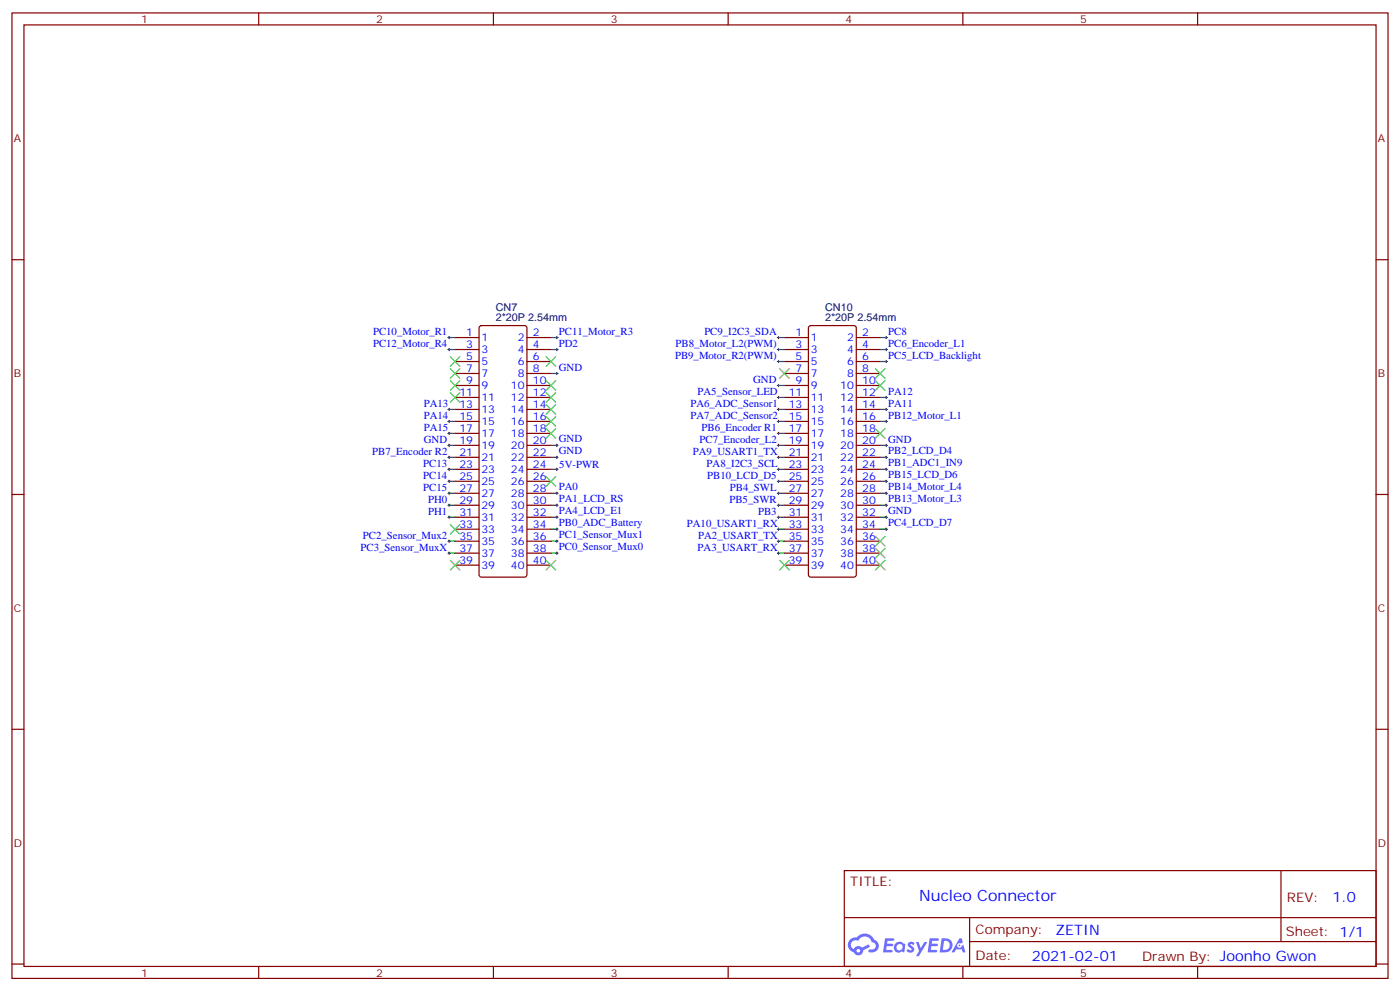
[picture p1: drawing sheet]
<svg xmlns="http://www.w3.org/2000/svg" width="412mm" height="292mm" viewBox="0 0 412 292" stroke-linecap="round" stroke-linejoin="round" font-family="sans-serif">
<g fill="none" stroke="#870000" stroke-width=".35">
<path d="M3.5 3.8h405.4v284.3h-405.4zM7.1 7.3h398.2v277.3h-398.2zM76.2 3.8v3.5M145.3 3.8v3.5M214.5 3.8v3.5M283.6 3.8v3.5M352.8 3.8v3.5M3.5 76.5h3.6M405.3 76.5h3.6M3.5 145.6h3.6M405.3 145.6h3.6M3.5 214.8h3.6"/>
<path d="M405.3 214.8h3.6M248.7 256.4h156.6v28.2h-156.6zM377.3 256.4v20.9M248.7 270.2h156.5M285.6 277.3h119.6M285.6 270.2v14.2M3.5 283.9h3.6M76.2 284.6v3.5M145.3 284.6v3.5M214.5 284.6v3.5M283.6 284.6v3.5M352.8 284.6v3.5"/>
<path d="M405.3 283.9h3.6"/>
</g>
<g fill="#5487ff">
<path d="M267.7 277.6a1.22 1.22 0 0 1 1.7 .2l-.4 .6a.47 .47 0 0 0-.3-.4 .47 .47 0 0 0-.5 .2l.1 .2a1.14 1.14 0 0 1 .8 1.8 1.14 1.14 0 0 1-1.9 0l-.2-.2 .5-.6 .7 .5a.29 .29 0 0 0 .3-.3 .29 .29 0 0 0-.2-.3 1.04 1.04 0 0 1-.6-1.7z"/>
<path d="M260.7 276.3h2.4l.3 .2-.2 .5-1.8 .1-.1 .8h1.5l.3 .4-.3 .4h-1.6l-.2 1.1h1.7l.2 .3-.2 .3-2.6 .1z"/>
<path d="M273.8 276.3h2.4l.3 .2-.1 .5-1.8 .1-.2 .8h1.6l.3 .4-.4 .4h-1.6l-.1 1.1h1.7l.2 .3-.2 .3-2.6 .1z"/>
<path d="M282.6 276.3h.7l.3 1.3-.6 .3a.69 .69 0 0 0-1 .3 .69 .69 0 0 0 .4 .9 .69 .69 0 0 0 .9-.6l.5-.2 .6 2.2h-.8l-.2-.9h-1.8l-.5 .9h-.8z"/>
<path d="M269.8 277.4h.8l.6 1.8 1.1-1.8h.9l-2.6 4.2h-.8l.9-1.5z"/>
<path d="M277.4 276.3l-.6 4.2h1.3a2.11 2.11 0 0 0 2.5-2.1 2.11 2.11 0 0 0-2.5-2.1zM278.1 277.1a1.39 1.39 0 0 1 1.7 1.4 1.39 1.39 0 0 1-1.8 1.3h-.3z"/>
<path d="M263.7 277.9a1.54 1.54 0 0 0-.1 2.2 1.54 1.54 0 0 0 2.2 .1l.6 .3 .3-2.3-.2-.3h-.4a1.49 1.49 0 0 0-2.4 0zM264 278.9a.94 .94 0 0 1 1.8 0 .94 .94 0 0 1-1.8 0z"/>
<path d="M250.4 276.7a2.18 2.18 0 0 0 1.1 3.7 1.44 1.44 0 0 0 1.6 .9 1.44 1.44 0 0 0 1.2-1.4l2-1.1-.5-.7-1.9 1a1.47 1.47 0 0 0-2.4 .4 1.39 1.39 0 0 1-.7-1.9 1.39 1.39 0 0 1 2-.5 2.12 2.12 0 0 1 2.2-1.3 2.12 2.12 0 0 1 1.9 1.7 1.14 1.14 0 0 1 1.1 1.4 1.14 1.14 0 0 1-1.7 .7 .43 .43 0 0 0-.5 .4 .43 .43 0 0 0 .4 .5 1.98 1.98 0 0 0 2.5-1.2 1.98 1.98 0 0 0-1.2-2.6 3.1 3.1 0 0 0-5.3-.6l-.9 .1zM252.3 280a.55 .55 0 0 1 1.1 0 .55 .55 0 0 1-1.1 0z"/>
<circle cx="282.6" cy="278.4" r=".26"/>
</g>
<g fill="none" stroke="#870000" stroke-width=".35">
<path d="M134.1 99.4h7M141.3 96.1l.5-.2h12.7l.5 .2 .2 .5v72.7l-.2 .5-.5 .2h-12.7l-.5-.3-.2-.4v-72.7zM155.2 99.4h7.1M231.1 99.4h7M238.4 96.1l.4-.2h12.7l.5 .2 .2 .5v72.7l-.2 .5-.5 .2h-12.7l-.5-.3-.2-.4v-72.7zM252.2 99.4h7.1M134.1 102.9h7M134.1 106.5h7M134.1 110h7M134.1 113.5h7M134.1 117.1h7M155.2 102.9h7.1"/>
<path d="M155.2 106.5h7.1M155.2 110h7.1M155.2 113.5h7.1M155.2 117.1h7.1M231.1 102.9h7M231.1 106.5h7M231.1 110h7M231.1 113.5h7M231.1 117.1h7M252.2 102.9h7.1M252.2 106.5h7.1M252.2 110h7.1"/>
<path d="M252.2 113.5h7.1M252.2 117.1h7.1M134.1 120.6h7M134.1 124.1h7M134.1 127.6h7M134.1 131.2h7M134.1 134.7h7M134.1 138.2h7M155.2 120.6h7.1M155.2 124.1h7.1M155.2 127.6h7.1M155.2 131.2h7.1"/>
<path d="M155.2 134.7h7.1M155.2 138.2h7.1M231.1 120.6h7M231.1 124.1h7M231.1 127.6h7M231.1 131.2h7M231.1 134.7h7M231.1 138.2h7M252.2 120.6h7.1M252.2 124.1h7.1M252.2 127.6h7.1M252.2 131.2h7.1"/>
<path d="M252.2 134.7h7.1M252.2 138.2h7.1M134.1 141.7h7M134.1 145.3h7M134.1 148.8h7M134.1 152.3h7M134.1 155.9h7M134.1 159.4h7M155.2 141.7h7.1M155.2 145.3h7.1M155.2 148.8h7.1M155.2 152.3h7.1"/>
<path d="M155.2 155.9h7.1M155.2 159.4h7.1M231.1 141.7h7M231.1 145.3h7M231.1 148.8h7M231.1 152.3h7M231.1 155.9h7M231.1 159.4h7M252.2 141.7h7.1M252.2 145.3h7.1M252.2 148.8h7.1M252.2 152.3h7.1"/>
<path d="M252.2 155.9h7.1M252.2 159.4h7.1M134.1 162.9h7M134.1 166.4h7M155.2 162.9h7.1M155.2 166.4h7.1M231.1 162.9h7M231.1 166.4h7M252.2 162.9h7.1M252.2 166.4h7.1"/>
</g>
<g fill="none" stroke="#3c3" stroke-width=".35">
<path d="M132.6 112.1l2.9 2.8M132.6 115.6l2.9 2.9M132.6 108.6l2.9 2.8M132.6 105.1l2.9 2.8M135.5 112.1l-2.9 2.8M135.5 115.6l-2.9 2.9M135.5 108.6l-2.9 2.8M135.5 105.1l-2.9 2.8M160.9 112.1l2.8 2.8M160.9 119.2l2.8 2.8M160.9 105.1l2.8 2.8M160.9 115.6l2.8 2.9"/>
<path d="M163.7 112.1l-2.8 2.8M163.7 119.2l-2.8 2.8M163.7 105.1l-2.8 2.8M163.7 115.6l-2.8 2.9M229.7 108.6l2.8 2.8M232.5 108.6l-2.8 2.8M257.9 112.1l2.8 2.8M257.9 108.6l2.8 2.8M260.7 112.1l-2.8 2.8M260.7 108.6l-2.8 2.8M160.9 122.7l2.8 2.8M160.9 126.2l2.8 2.8"/>
<path d="M163.7 126.2l-2.8 2.8M163.7 122.7l-2.8 2.8M257.9 126.2l2.8 2.8M260.7 126.2l-2.8 2.8M132.6 154.4l2.9 2.9M135.5 154.4l-2.9 2.9M160.9 140.3l2.8 2.9M163.7 140.3l-2.8 2.9M257.9 158l2.8 2.8M260.7 158l-2.8 2.8M132.6 165l2.9 2.9M135.5 165l-2.9 2.9"/>
<path d="M160.9 165l2.8 2.9M163.7 165l-2.8 2.9M229.7 165l2.8 2.9M232.5 165l-2.8 2.9M257.9 165l2.8 2.9M257.9 161.5l2.8 2.8M260.7 165l-2.8 2.9M260.7 161.5l-2.8 2.8"/>
</g>
<g fill="none" stroke="#000" stroke-width=".29">
<path d="M131.9 99.4h.7M132.3 99.1v.7M163.7 99.4h.7M164 99.1v.7M229 99.4h.7M229.3 99.1v.7M260.7 99.4h.7M261.1 99.1v.7M131.9 102.9h.7M132.3 102.6v.7M163.7 102.9h.7M163.7 110h.7"/>
<path d="M164 102.6v.7M164 109.6v.7M229 102.9h.7M229 106.5h.7M229 117.1h.7M229 113.5h.7M229.3 102.6v.7M229.3 106.1v.7M229.3 113.2v.7M229.3 116.7v.7M260.7 102.9h.7M260.7 106.5h.7"/>
<path d="M260.7 117.1h.7M261.1 102.6v.7M261.1 106.1v.7M261.1 116.7v.7M131.9 120.6h.7M131.9 124.1h.7M131.9 127.6h.7M131.9 134.7h.7M131.9 138.2h.7M131.9 131.2h.7M132.3 120.2v.7M132.3 123.8v.7"/>
<path d="M132.3 127.3v.7M132.3 130.8v.7M132.3 134.3v.7M132.3 137.9v.7M163.7 134.7h.7M163.7 138.2h.7M163.7 131.2h.7M164 130.8v.7M164 134.3v.7M164 137.9v.7M229 120.6h.7M229 124.1h.7"/>
<path d="M229 127.6h.7M229 134.7h.7M229 138.2h.7M229 131.2h.7M229.3 120.2v.7M229.3 123.8v.7M229.3 127.3v.7M229.3 130.8v.7M229.3 134.3v.7M229.3 137.9v.7M260.7 120.6h.7M260.7 124.1h.7"/>
<path d="M260.7 134.7h.7M260.7 138.2h.7M260.7 131.2h.7M261.1 120.2v.7M261.1 123.8v.7M261.1 130.8v.7M261.1 134.3v.7M261.1 137.9v.7M131.9 141.7h.7M131.9 145.3h.7M131.9 148.8h.7M131.9 152.3h.7"/>
<path d="M131.9 159.4h.7M132.3 141.4v.7M132.3 144.9v.7M132.3 148.4v.8M132.3 152v.7M132.3 159v.7M163.7 145.3h.7M163.7 148.8h.7M163.7 152.3h.7M163.7 159.4h.7M163.7 155.9h.7M164 144.9v.7"/>
<path d="M164 148.4v.8M164 152v.7M164 155.5v.7M164 159v.7M229 141.7h.7M229 145.3h.7M229 148.8h.7M229 152.3h.7M229 159.4h.7M229 155.9h.7M229.3 141.4v.7M229.3 144.9v.7"/>
<path d="M229.3 148.4v.8M229.3 152v.7M229.3 155.5v.7M229.3 159v.7M260.7 141.7h.7M260.7 145.3h.7M260.7 148.8h.7M260.7 152.3h.7M260.7 155.9h.7M261.1 141.4v.7M261.1 144.9v.7M261.1 148.4v.8"/>
<path d="M261.1 152v.7M261.1 155.5v.7M131.9 162.9h.7M132.3 162.6v.7M163.7 162.9h.7M164 162.6v.7M229 162.9h.7M229.3 162.6v.7"/>
</g>
<g fill="none" stroke="#008700" stroke-width=".35">
<path d="M132.3 99.4h1.8M162.3 99.4h1.7M229.3 99.4h1.8M259.3 99.4h1.8M132.3 102.9h1.8M162.3 110h1.7M162.3 102.9h1.7M229.3 102.9h1.8M229.3 117.1h1.8M229.3 113.5h1.8M229.3 106.5h1.8M259.3 102.9h1.8"/>
<path d="M259.3 117.1h1.8M259.3 106.5h1.8M132.3 131.2h1.8M132.3 134.7h1.8M132.3 138.2h1.8M132.3 127.6h1.8M132.3 124.1h1.8M132.3 120.6h1.8M162.3 131.2h1.7M162.3 134.7h1.7M162.3 138.2h1.7M229.3 131.2h1.8"/>
<path d="M229.3 134.7h1.8M229.3 138.2h1.8M229.3 127.6h1.8M229.3 124.1h1.8M229.3 120.6h1.8M259.3 131.2h1.8M259.3 134.7h1.8M259.3 138.2h1.8M259.3 124.1h1.8M259.3 120.6h1.8M132.3 159.4h1.8M132.3 152.3h1.8"/>
<path d="M132.3 148.8h1.8M132.3 145.3h1.8M132.3 141.7h1.8M162.3 159.4h1.7M162.3 155.9h1.7M162.3 152.3h1.7M162.3 148.8h1.7M162.3 145.3h1.7M229.3 159.4h1.8M229.3 155.9h1.8M229.3 152.3h1.8M229.3 148.8h1.8"/>
<path d="M229.3 145.3h1.8M229.3 141.7h1.8M259.3 155.9h1.8M259.3 152.3h1.8M259.3 148.8h1.8M259.3 145.3h1.8M259.3 141.7h1.8M132.3 162.9h1.8M162.3 162.9h1.7M229.3 162.9h1.8"/>
</g>
<text font-size="4.6" fill="#00f" x="270.8" y="265.4">Nucleo Connector</text>
<g font-size="4.2" fill="#00f">
<text x="392.5" y="265.7">1.0</text>
<text x="310.9" y="275.2">ZETIN</text>
<text x="304" y="283">2021-02-01</text>
</g>
<g font-size="3.9" fill="#800">
<text x="250.5" y="261">TITLE:</text>
<text x="379.1" y="265.7">REV:</text>
<text x="287.4" y="275.2">Company:</text>
<text x="378.7" y="275.8">Sheet: 1/1</text>
<text x="287.4" y="282.9">Date:</text>
<text x="336.4" y="282.9">Drawn By: Joonho Gwon</text>
</g>
<g font-size="3.2" fill="#800">
<text x="41.6" y="6.8">1</text>
<text x="110.8" y="6.8">2</text>
<text x="179.9" y="6.8">3</text>
<text x="249.1" y="6.8">4</text>
<text x="318.2" y="6.8">5</text>
<text x="4.1" y="41.9">A</text>
<text x="405.9" y="41.9">A</text>
<text x="4.1" y="111.1">B</text>
<text x="405.9" y="111.1">B</text>
<text x="4.1" y="180.2">C</text>
<text x="405.9" y="180.2">C</text>
<text x="4.1" y="249.3">D</text>
<text x="405.9" y="249.3">D</text>
<text x="41.6" y="287.6">1</text>
<text x="110.8" y="287.6">2</text>
<text x="179.9" y="287.6">3</text>
<text x="249.1" y="287.6">4</text>
<text x="318.2" y="287.6">5</text>
</g>
<g font-size="3.2" fill="#000080">
<text x="146" y="94.6">2*20P 2.54mm</text>
<text x="146" y="91.5">CN7</text>
<text x="243.1" y="94.6">2*20P 2.54mm</text>
<text x="243.1" y="91.5">CN10</text>
</g>
<g font-size="3.2" fill="#00f">
<text x="109.9" y="98.8">PC10_Motor_R1</text>
<text x="137.3" y="99.1">1</text>
<text x="141.8" y="100.5">1</text>
<text x="152.5" y="100.5">2</text>
<text x="157" y="99.1">2</text>
<text x="164.6" y="98.6">PC11_Motor_R3</text>
<text x="207.5" y="98.8">PC9_I2C3_SDA</text>
<text x="234.3" y="99.1">1</text>
<text x="238.8" y="100.5">1</text>
<text x="249.5" y="100.5">2</text>
<text x="254" y="99.1">2</text>
<text x="261.6" y="98.6">PC8</text>
<text x="109.9" y="102.3">PC12_Motor_R4</text>
<text x="137.3" y="102.6">3</text>
<text x="137.3" y="106.1">5</text>
<text x="141.8" y="104">3</text>
<text x="141.8" y="107.5">5</text>
<text x="152.5" y="104">4</text>
<text x="152.5" y="107.5">6</text>
<text x="157" y="102.6">4</text>
<text x="157" y="106.1">6</text>
<text x="164.6" y="102.1">PD2</text>
<text x="198.8" y="105.8">PB9_Motor_R2(PWM)</text>
<text x="199" y="102.3">PB8_Motor_L2(PWM)</text>
<text x="234.3" y="102.6">3</text>
<text x="234.3" y="106.1">5</text>
<text x="238.8" y="104">3</text>
<text x="238.8" y="107.5">5</text>
<text x="249.5" y="104">4</text>
<text x="249.5" y="107.5">6</text>
<text x="254" y="102.6">4</text>
<text x="254" y="106.1">6</text>
<text x="261.6" y="102.1">PC6_Encoder_L1</text>
<text x="261.6" y="105.6">PC5_LCD_Backlight</text>
<text x="137.3" y="109.6">7</text>
<text x="137.3" y="113.2">9</text>
<text x="141.8" y="111.1">7</text>
<text x="152.5" y="111.1">8</text>
<text x="157" y="109.6">8</text>
<text x="157" y="113.2">10</text>
<text x="164.6" y="109.1">GND</text>
<text x="221.9" y="112.9">GND</text>
<text x="234.3" y="109.6">7</text>
<text x="234.3" y="113.2">9</text>
<text x="238.8" y="111.1">7</text>
<text x="249.5" y="111.1">8</text>
<text x="254" y="109.6">8</text>
<text x="254" y="113.2">10</text>
<text x="124.8" y="119.9">PA13</text>
<text x="135.3" y="116.7">11</text>
<text x="141.8" y="114.6">9</text>
<text x="141.8" y="118.1">11</text>
<text x="150.5" y="114.6">10</text>
<text x="150.5" y="118.1">12</text>
<text x="157" y="116.7">12</text>
<text x="203.4" y="119.9">PA6_ADC_Sensor1</text>
<text x="205.5" y="116.4">PA5_Sensor_LED</text>
<text x="232.3" y="116.7">11</text>
<text x="238.8" y="114.6">9</text>
<text x="238.8" y="118.1">11</text>
<text x="247.5" y="114.6">10</text>
<text x="247.5" y="118.1">12</text>
<text x="254" y="116.7">12</text>
<text x="261.6" y="116.2">PA12</text>
<text x="261.6" y="119.7">PA11</text>
<text x="124.8" y="123.5">PA14</text>
<text x="135.3" y="120.2">13</text>
<text x="135.3" y="123.8">15</text>
<text x="141.8" y="121.6">13</text>
<text x="141.8" y="125.2">15</text>
<text x="150.5" y="121.6">14</text>
<text x="150.5" y="125.2">16</text>
<text x="157" y="120.2">14</text>
<text x="157" y="123.8">16</text>
<text x="203.4" y="123.5">PA7_ADC_Sensor2</text>
<text x="232.3" y="120.2">13</text>
<text x="232.3" y="123.8">15</text>
<text x="238.8" y="121.6">13</text>
<text x="238.8" y="125.2">15</text>
<text x="247.5" y="121.6">14</text>
<text x="247.5" y="125.2">16</text>
<text x="254" y="120.2">14</text>
<text x="254" y="123.8">16</text>
<text x="261.6" y="123.3">PB12_Motor_L1</text>
<text x="124.8" y="127">PA15</text>
<text x="124.9" y="130.5">GND</text>
<text x="135.3" y="127.3">17</text>
<text x="135.3" y="130.8">19</text>
<text x="141.8" y="128.7">17</text>
<text x="150.5" y="128.7">18</text>
<text x="157" y="127.3">18</text>
<text x="157" y="130.8">20</text>
<text x="164.6" y="130.3">GND</text>
<text x="206.1" y="130.5">PC7_Encoder_L2</text>
<text x="206.7" y="127">PB6_Encoder R1</text>
<text x="232.3" y="127.3">17</text>
<text x="232.3" y="130.8">19</text>
<text x="238.8" y="128.7">17</text>
<text x="247.5" y="128.7">18</text>
<text x="254" y="127.3">18</text>
<text x="254" y="130.8">20</text>
<text x="261.6" y="130.3">GND</text>
<text x="109.7" y="134">PB7_Encoder R2</text>
<text x="124.7" y="137.6">PC13</text>
<text x="135.3" y="134.3">21</text>
<text x="135.3" y="137.9">23</text>
<text x="141.8" y="132.2">19</text>
<text x="141.8" y="135.7">21</text>
<text x="150.5" y="132.2">20</text>
<text x="150.5" y="135.7">22</text>
<text x="157" y="134.3">22</text>
<text x="157" y="137.9">24</text>
<text x="164.6" y="133.8">GND</text>
<text x="164.8" y="137.9">5V-PWR</text>
<text x="204.1" y="134">PA9_USART1_TX</text>
<text x="208.1" y="137.6">PA8_I2C3_SCL</text>
<text x="232.3" y="134.3">21</text>
<text x="232.3" y="137.9">23</text>
<text x="238.8" y="132.2">19</text>
<text x="238.8" y="135.7">21</text>
<text x="247.5" y="132.2">20</text>
<text x="247.5" y="135.7">22</text>
<text x="254" y="134.3">22</text>
<text x="254" y="137.9">24</text>
<text x="261.6" y="133.8">PB2_LCD_D4</text>
<text x="261.6" y="137.4">PB1_ADC1_IN9</text>
<text x="124.7" y="141.1">PC14</text>
<text x="135.3" y="141.4">25</text>
<text x="141.8" y="139.3">23</text>
<text x="141.8" y="142.8">25</text>
<text x="150.5" y="139.3">24</text>
<text x="150.5" y="142.8">26</text>
<text x="157" y="141.4">26</text>
<text x="208.3" y="141.1">PB10_LCD_D5</text>
<text x="232.3" y="141.4">25</text>
<text x="238.8" y="139.3">23</text>
<text x="238.8" y="142.8">25</text>
<text x="247.5" y="139.3">24</text>
<text x="247.5" y="142.8">26</text>
<text x="254" y="141.4">26</text>
<text x="261.6" y="140.9">PB15_LCD_D6</text>
<text x="124.7" y="144.6">PC15</text>
<text x="126.1" y="148.2">PH0</text>
<text x="135.3" y="144.9">27</text>
<text x="135.3" y="148.4">29</text>
<text x="141.8" y="146.3">27</text>
<text x="141.8" y="149.9">29</text>
<text x="150.5" y="146.3">28</text>
<text x="150.5" y="149.9">30</text>
<text x="157" y="144.9">28</text>
<text x="157" y="148.4">30</text>
<text x="164.6" y="144.4">PA0</text>
<text x="164.6" y="148">PA1_LCD_RS</text>
<text x="214.9" y="148.1">PB5_SWR</text>
<text x="215" y="144.6">PB4_SWL</text>
<text x="232.3" y="144.9">27</text>
<text x="232.3" y="148.4">29</text>
<text x="238.8" y="146.3">27</text>
<text x="238.8" y="149.9">29</text>
<text x="247.5" y="146.3">28</text>
<text x="247.5" y="149.9">30</text>
<text x="254" y="144.9">28</text>
<text x="254" y="148.4">30</text>
<text x="261.6" y="144.4">PB14_Motor_L4</text>
<text x="261.6" y="148">PB13_Motor_L3</text>
<text x="126.1" y="151.7">PH1</text>
<text x="135.3" y="152">31</text>
<text x="135.3" y="155.5">33</text>
<text x="141.8" y="153.4">31</text>
<text x="150.5" y="153.4">32</text>
<text x="157" y="152">32</text>
<text x="157" y="155.5">34</text>
<text x="164.6" y="151.5">PA4_LCD_E1</text>
<text x="164.6" y="155">PB0_ADC_Battery</text>
<text x="202.3" y="155.2">PA10_USART1_RX</text>
<text x="223.3" y="151.7">PB3</text>
<text x="232.3" y="152">31</text>
<text x="232.3" y="155.5">33</text>
<text x="238.8" y="153.4">31</text>
<text x="247.5" y="153.4">32</text>
<text x="254" y="152">32</text>
<text x="254" y="155.5">34</text>
<text x="261.6" y="155">PC4_LCD_D7</text>
<text x="261.6" y="151.5">GND</text>
<text x="106.9" y="158.7">PC2_Sensor_Mux2</text>
<text x="135.3" y="159">35</text>
<text x="141.8" y="156.9">33</text>
<text x="141.8" y="160.4">35</text>
<text x="150.5" y="156.9">34</text>
<text x="150.5" y="160.4">36</text>
<text x="157" y="159">36</text>
<text x="164.6" y="158.5">PC1_Sensor_Mux1</text>
<text x="205.7" y="158.7">PA2_USART_TX</text>
<text x="232.3" y="159">35</text>
<text x="238.8" y="156.9">33</text>
<text x="238.8" y="160.4">35</text>
<text x="247.5" y="156.9">34</text>
<text x="247.5" y="160.4">36</text>
<text x="254" y="159">36</text>
<text x="106.2" y="162.3">PC3_Sensor_MuxX</text>
<text x="135.3" y="162.6">37</text>
<text x="135.3" y="166.1">39</text>
<text x="141.8" y="164">37</text>
<text x="141.8" y="167.5">39</text>
<text x="150.5" y="164">38</text>
<text x="150.5" y="167.5">40</text>
<text x="157" y="162.6">38</text>
<text x="157" y="166.1">40</text>
<text x="164.6" y="162.1">PC0_Sensor_Mux0</text>
<text x="205.5" y="162.3">PA3_USART_RX</text>
<text x="232.3" y="162.6">37</text>
<text x="232.3" y="166.1">39</text>
<text x="238.8" y="164">37</text>
<text x="238.8" y="167.5">39</text>
<text x="247.5" y="164">38</text>
<text x="247.5" y="167.5">40</text>
<text x="254" y="162.6">38</text>
<text x="254" y="166.1">40</text>
</g>
</svg>
